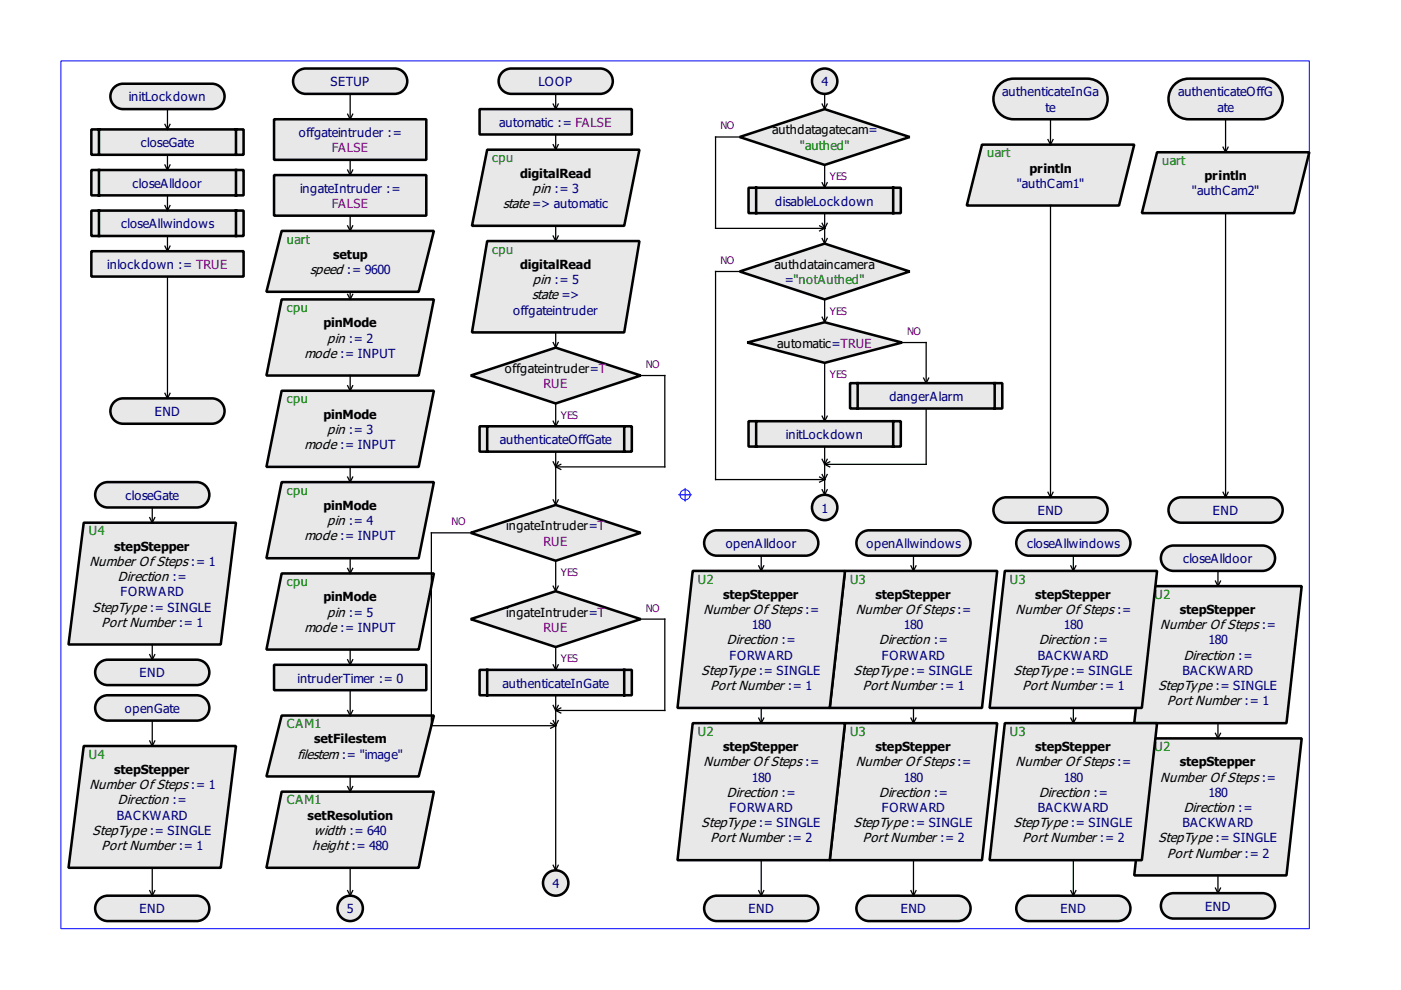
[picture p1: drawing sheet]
<svg xmlns="http://www.w3.org/2000/svg" width="297mm" height="210mm" viewBox="0 0 297 210" stroke-linecap="round" stroke-linejoin="round" font-family="sans-serif">
<path d="M12.9 12.9h264.7v184h-264.7z" fill-rule="evenodd" fill="#fff" stroke="#00f" stroke-width=".21"/>
<g fill="none" stroke="#00f" stroke-width=".21">
<path d="M143.9 104.9h2.7M145.3 103.6v2.7"/>
<circle cx="145.3" cy="104.9" r="1.08"/>
</g>
<g fill="#e8e8e8" stroke="#000" stroke-width=".54">
<path d="M62.7 15.5a2.68 2.68 0 0 1 2.1-1h18.9a2.69 2.69 0 0 1 2.6 2.7 2.69 2.69 0 0 1-2.6 2.7h-18.9a2.69 2.69 0 0 1-2.4-1.5 2.69 2.69 0 0 1 .3-2.9z" fill-rule="evenodd"/>
<path d="M106.3 15.5a2.68 2.68 0 0 1 2.1-1h18.8a2.69 2.69 0 0 1 2.7 2.7 2.69 2.69 0 0 1-2.7 2.7h-18.8a2.69 2.69 0 0 1-2.4-1.5 2.69 2.69 0 0 1 .3-2.9z" fill-rule="evenodd"/>
<path d="M20.8 103.2a2.68 2.68 0 0 1 2.1-1h18.8a2.69 2.69 0 0 1 2.7 2.7 2.69 2.69 0 0 1-2.7 2.7h-18.8a2.69 2.69 0 0 1-2.5-1.5 2.69 2.69 0 0 1 .4-2.9z" fill-rule="evenodd"/>
<path d="M20.8 140.9a2.68 2.68 0 0 1 2.1-1h18.8a2.69 2.69 0 0 1 2.7 2.7 2.69 2.69 0 0 1-2.7 2.7h-18.8a2.69 2.69 0 0 1-2.5-1.6 2.69 2.69 0 0 1 .4-2.8z" fill-rule="evenodd"/>
<path d="M20.8 148.4a2.68 2.68 0 0 1 2.1-1h18.8a2.69 2.69 0 0 1 2.7 2.7 2.69 2.69 0 0 1-2.7 2.7h-18.8a2.69 2.69 0 0 1-2.5-1.5 2.69 2.69 0 0 1 .4-2.9z" fill-rule="evenodd"/>
<path d="M20.8 190.9a2.68 2.68 0 0 1 2.1-1h18.8a2.69 2.69 0 0 1 2.7 2.7 2.69 2.69 0 0 1-2.7 2.7h-18.8a2.69 2.69 0 0 1-2.5-1.5 2.69 2.69 0 0 1 .4-2.9z" fill-rule="evenodd"/>
<path d="M24 18.8a2.68 2.68 0 0 1 2.1-1h18.8a2.69 2.69 0 0 1 2.7 2.6 2.69 2.69 0 0 1-2.7 2.7h-18.8a2.69 2.69 0 0 1-2.4-1.5 2.69 2.69 0 0 1 .3-2.8z" fill-rule="evenodd"/>
<path d="M24 85.5a2.68 2.68 0 0 1 2.1-1h18.8a2.69 2.69 0 0 1 2.7 2.7 2.69 2.69 0 0 1-2.7 2.6h-18.8a2.69 2.69 0 0 1-2.4-1.5 2.69 2.69 0 0 1 .3-2.8z" fill-rule="evenodd"/>
<path d="M19.4 27.4h32.2v5.4h-32.2zM21 27.4v5.4zM50 27.4v5.4z" fill-rule="evenodd"/>
<path d="M246.7 116.7a2.68 2.68 0 0 1 2.1-1h18.8a2.69 2.69 0 0 1 2.7 2.7 2.69 2.69 0 0 1-2.7 2.6h-18.8a2.69 2.69 0 0 1-2.4-1.5 2.69 2.69 0 0 1 .3-2.8z" fill-rule="evenodd"/>
<path d="M246.7 190.4a2.68 2.68 0 0 1 2.1-1h18.8a2.69 2.69 0 0 1 2.7 2.7 2.69 2.69 0 0 1-2.7 2.7h-18.8a2.69 2.69 0 0 1-2.4-1.6 2.69 2.69 0 0 1 .3-2.8z" fill-rule="evenodd"/>
<path d="M216.1 113.4a2.68 2.68 0 0 1 2.1-1h18.8a2.69 2.69 0 0 1 2.7 2.7 2.69 2.69 0 0 1-2.7 2.7h-18.8a2.69 2.69 0 0 1-2.5-1.5 2.69 2.69 0 0 1 .4-2.9z" fill-rule="evenodd"/>
<path d="M216.1 190.9a2.68 2.68 0 0 1 2.1-1h18.8a2.69 2.69 0 0 1 2.7 2.7 2.69 2.69 0 0 1-2.7 2.7h-18.8a2.69 2.69 0 0 1-2.5-1.5 2.69 2.69 0 0 1 .4-2.9z" fill-rule="evenodd"/>
<path d="M149.9 113.4a2.68 2.68 0 0 1 2.1-1h18.8a2.69 2.69 0 0 1 2.7 2.7 2.69 2.69 0 0 1-2.7 2.7h-18.8a2.69 2.69 0 0 1-2.4-1.5 2.69 2.69 0 0 1 .3-2.9z" fill-rule="evenodd"/>
<path d="M149.9 190.9a2.68 2.68 0 0 1 2.1-1h18.8a2.69 2.69 0 0 1 2.7 2.7 2.69 2.69 0 0 1-2.7 2.7h-18.8a2.69 2.69 0 0 1-2.4-1.5 2.69 2.69 0 0 1 .3-2.9z" fill-rule="evenodd"/>
<path d="M182.2 113.4a2.68 2.68 0 0 1 2.1-1h18.8a2.69 2.69 0 0 1 2.7 2.7 2.69 2.69 0 0 1-2.7 2.7h-18.8a2.69 2.69 0 0 1-2.5-1.5 2.69 2.69 0 0 1 .4-2.9z" fill-rule="evenodd"/>
<path d="M182.2 190.9a2.68 2.68 0 0 1 2.1-1h18.8a2.69 2.69 0 0 1 2.7 2.7 2.69 2.69 0 0 1-2.7 2.7h-18.8a2.69 2.69 0 0 1-2.5-1.5 2.69 2.69 0 0 1 .4-2.9z" fill-rule="evenodd"/>
<path d="M179.1 121h32.3l-3.2 29.1h-32.3z" fill-rule="evenodd"/>
<path d="M179.1 153.3h32.3l-3.2 29.1h-32.3z" fill-rule="evenodd"/>
<path d="M146.9 121h32.2l-3.2 29.1h-32.3z" fill-rule="evenodd"/>
<path d="M146.9 153.3h32.2l-3.2 29.1h-32.3z" fill-rule="evenodd"/>
<path d="M243.7 124.3h32.3l-3.2 29h-32.3z" fill-rule="evenodd"/>
<path d="M243.7 156.6h32.3l-3.2 29h-32.3z" fill-rule="evenodd"/>
<path d="M213 121h32.3l-3.2 29.1h-32.3z" fill-rule="evenodd"/>
<path d="M213 153.3h32.3l-3.2 29.1h-32.3z" fill-rule="evenodd"/>
<path d="M19.4 36h32.2v5.4h-32.2zM21 36v5.4zM50 36v5.4z" fill-rule="evenodd"/>
<path d="M19.4 44.7h32.2v5.3h-32.2zM21 44.7v5.3zM50 44.7v5.3z" fill-rule="evenodd"/>
<path d="M19.4 53.3h32.2v5.3h-32.2z" fill-rule="evenodd"/>
<path d="M58.1 25.3h32.3v8.6h-32.3z" fill-rule="evenodd"/>
<path d="M58.1 37.1h32.3v8.6h-32.3z" fill-rule="evenodd"/>
<path d="M248.8 18.2a4.3 4.3 0 0 1 3.2-1.5h15.6a4.3 4.3 0 0 1 4.4 4.3 4.3 4.3 0 0 1-4.4 4.3h-15.6a4.3 4.3 0 0 1-3.9-2.5 4.3 4.3 0 0 1 .7-4.6z" fill-rule="evenodd"/>
<path d="M59.7 49h32.3l-3.2 12.9h-32.3z" fill-rule="evenodd"/>
<path d="M211.6 18.2a4.3 4.3 0 0 1 3.3-1.5h15.6a4.3 4.3 0 0 1 4.3 4.3 4.3 4.3 0 0 1-4.3 4.3h-15.6a4.3 4.3 0 0 1-3.9-2.5 4.3 4.3 0 0 1 .6-4.6z" fill-rule="evenodd"/>
<path d="M211.2 106.5a2.68 2.68 0 0 1 2.1-1.1h18.8a2.69 2.69 0 0 1 2.7 2.7 2.69 2.69 0 0 1-2.7 2.7h-18.8a2.69 2.69 0 0 1-2.4-1.5 2.69 2.69 0 0 1 .3-2.8z" fill-rule="evenodd"/>
<path d="M248.3 106.5a2.68 2.68 0 0 1 2.1-1.1h18.9a2.69 2.69 0 0 1 2.7 2.7 2.69 2.69 0 0 1-2.7 2.7h-18.9a2.69 2.69 0 0 1-2.4-1.5 2.69 2.69 0 0 1 .3-2.8z" fill-rule="evenodd"/>
<path d="M59.7 63.5h32.3l-3.2 16.1h-32.3z" fill-rule="evenodd"/>
<path d="M59.7 82.8h32.3l-3.2 16.2h-32.3z" fill-rule="evenodd"/>
<path d="M59.7 102.2h32.3l-3.2 16.2h-32.3z" fill-rule="evenodd"/>
<path d="M59.7 121.6h32.3l-3.2 16.1h-32.3z" fill-rule="evenodd"/>
<path d="M99.8 79.6l18-5.9 18 5.9-18 5.9z" fill-rule="evenodd"/>
<path d="M103.3 51.1h32.3l-3.3 19.4h-32.2z" fill-rule="evenodd"/>
<path d="M101.7 90.4h32.3v5.4h-32.3zM103.3 90.4v5.4zM132.3 90.4v5.4z" fill-rule="evenodd"/>
<path d="M99.8 131.3l18-5.9 18 5.9-18 5.9z" fill-rule="evenodd"/>
<path d="M101.7 142h32.3v5.4h-32.3zM103.3 142v5.4zM132.3 142v5.4z" fill-rule="evenodd"/>
<path d="M99.8 113l18-5.9 18 5.9-18 5.9z" fill-rule="evenodd"/>
<path d="M156.8 29.1l18-6 18.1 6-18.1 5.9z" fill-rule="evenodd"/>
<path d="M156.8 57.6l18-6 18.1 6-18.1 5.9z" fill-rule="evenodd"/>
<path d="M158.7 89.3h32.3v5.4h-32.3zM160.3 89.3v5.4zM189.4 89.3v5.4z" fill-rule="evenodd"/>
<path d="M158.7 39.8h32.3v5.4h-32.3zM160.3 39.8v5.4zM189.4 39.8v5.4z" fill-rule="evenodd"/>
<path d="M58.1 141h32.3v5.3h-32.3z" fill-rule="evenodd"/>
<path d="M101.7 23.1h32.3v5.4h-32.3z" fill-rule="evenodd"/>
<path d="M103.3 31.7h32.3l-3.3 16.2h-32.2z" fill-rule="evenodd"/>
<path d="M158.4 72.6l16.4-4.3 16.5 4.3-16.5 4.3z" fill-rule="evenodd"/>
<path d="M180.2 81.2h32.3v5.4h-32.3zM181.8 81.2v5.4zM210.9 81.2v5.4z" fill-rule="evenodd"/>
<path d="M17.8 110.8h32.2l-3.2 25.8h-32.3z" fill-rule="evenodd"/>
<path d="M17.8 158.2h32.2l-3.2 25.8h-32.3z" fill-rule="evenodd"/>
<path d="M208.2 30.7h32.3l-3.2 12.9h-32.3z" fill-rule="evenodd"/>
<path d="M245.3 32.3h32.3l-3.2 12.9h-32.3z" fill-rule="evenodd"/>
<path d="M59.7 151.7h32.3l-3.2 12.9h-32.3z" fill-rule="evenodd"/>
<path d="M59.7 167.9h32.3l-3.2 16.1h-32.3z" fill-rule="evenodd"/>
<circle cx="174.8" cy="107.6" r="2.69"/>
<circle cx="117.8" cy="187.2" r="2.69"/>
<circle cx="174.8" cy="17.2" r="2.69"/>
<circle cx="74.2" cy="192.6" r="2.69"/>
</g>
<g fill="none" stroke="#000" stroke-width=".27">
<path d="M74.2 19.9v5.4M117.8 19.9v3.2M174.8 19.9v3.2M35 26.4l.5 1M35 35l.5 1M35.5 23.1v4.3M35.5 32.8v3.2M36 26.4l-.5 1M36 35l-.5 1M73.7 24.2l.5 1.1M73.7 36l.5 1.1M74.2 33.9v3.2"/>
<path d="M74.8 24.2l-.6 1.1M74.8 36l-.6 1.1M117.3 22.1l.5 1M117.3 30.7l.5 1M117.8 28.5v3.2M118.4 22.1l-.6 1M118.4 30.7l-.6 1M156.8 29.1h-5.1v19.3h23.1M174.3 38.7l.5 1.1M174.3 22.1l.5 1M174.8 35v4.8M175.4 38.7l-.6 1.1"/>
<path d="M175.4 22.1l-.6 1M222.2 29.6l.5 1.1M222.7 25.3v5.4M223.3 29.6l-.6 1.1M259.3 31.2l.5 1.1M259.8 25.3v7M260.4 31.2l-.6 1.1M35 43.6l.5 1.1M35 52.2l.5 1.1M35.5 41.4v3.3M35.5 50v3.3M35.5 58.6v25.9"/>
<path d="M36 43.6l-.5 1.1M36 52.2l-.5 1.1M73.7 47.9l.5 1.1M74.2 45.7v3.3M74.8 47.9l-.6 1.1M117.3 50l.5 1.1M117.8 47.9v3.2M118.4 50l-.6 1.1M156.8 57.6h-5.1v44.1h23.1M173.8 47.9l1 .5M174.3 47.3l.5 1.1M174.3 50.6l.5 1"/>
<path d="M174.8 45.2v6.4M174.8 48.4l-1 .6M175.4 47.3l-.6 1.1M175.4 50.6l-.6 1M222.7 43.6v61.8M259.8 45.2v60.2M73.7 62.4l.5 1.1M74.2 61.9v1.6M74.2 79.6v3.2M74.8 62.4l-.6 1.1M117.3 72.6l.5 1.1M117.8 70.5v3.2"/>
<path d="M118.4 72.6l-.6 1.1M135.8 79.6h5.2v19.4h-23.2M174.3 67.2l.5 1.1M174.8 63.5v4.8M174.8 76.9v12.4M175.4 67.2l-.6 1.1M191.3 72.6h5.1v8.6M35 83.4l.5 1.1M36 83.4l-.5 1.1M73.7 81.8l.5 1M74.2 99v3.2M74.8 81.8l-.6 1"/>
<path d="M117.3 89.3l.5 1.1M117.3 97.9l.5 1.1M117.8 85.5v4.9M117.8 95.8v11.3M117.8 99l1.1 .5M118.4 89.3l-.6 1.1M118.4 97.9l-.6 1.1M118.9 98.5l-1.1 .5M174.3 97.4l.5 1.1M174.3 88.2l.5 1.1M174.8 94.7v10.2M174.8 98.5l1.1 .5"/>
<path d="M175.4 97.4l-.6 1.1M175.4 88.2l-.6 1.1M175.9 97.9l-1.1 .6M195.8 80.2l.6 1M196.4 86.6v11.9h-21.6M196.9 80.2l-.5 1M31.7 109.7l.6 1.1M32.3 107.6v3.2M32.8 109.7l-.5 1.1M73.7 101.1l.5 1.1M74.2 118.4v3.2M74.8 101.1l-.6 1.1"/>
<path d="M99.8 113h-8.3v40.9h26.3M117.3 106l.5 1.1M117.8 118.9v6.5M118.4 106l-.6 1.1M160.9 120l.5 1M161.4 117.8v3.2M161.9 120l-.5 1M173.8 101.1l1 .6M174.3 103.8l.5 1.1M174.3 100.6l.5 1.1M174.8 101.7l-1 .5M175.4 103.8l-.6 1.1"/>
<path d="M175.4 100.6l-.6 1.1M193.1 120l.6 1M193.7 117.8v3.2M194.2 120l-.5 1M222.2 104.4l.5 1M223.3 104.4l-.6 1M227 120l.6 1M227.6 117.8v3.2M228.1 120l-.5 1M259.3 104.4l.5 1M260.4 104.4l-.6 1M31.7 138.8l.6 1.1"/>
<path d="M32.3 136.6v3.3M32.8 138.8l-.5 1.1M73.7 120.5l.5 1.1M73.7 139.9l.5 1.1M74.2 137.7v3.3M74.8 120.5l-.6 1.1M74.8 139.9l-.6 1.1M117.3 124.3l.5 1.1M117.8 137.2v4.8M118.4 124.3l-.6 1.1M135.8 131.3h5.2v19.3h-23.2M257.7 123.2l.5 1.1"/>
<path d="M258.2 121v3.3M258.8 123.2l-.6 1.1M31.7 157.1l.6 1.1M32.3 152.8v5.4M32.8 157.1l-.5 1.1M73.7 150.6l.5 1.1M74.2 146.3v5.4M74.8 150.6l-.6 1.1M116.7 153.3l1.1 .6M117.3 141l.5 1M117.3 149.6l.5 1M117.3 152.8l.5 1.1"/>
<path d="M117.8 147.4v37.1M117.8 150.6l1.1 .6M117.8 153.9l-1.1 .5M118.4 141l-.6 1M118.4 149.6l-.6 1M118.4 152.8l-.6 1.1M118.9 150.1l-1.1 .5M160.9 152.3l.5 1M161.4 150.1v3.2M161.9 152.3l-.5 1M193.1 152.3l.6 1M193.7 150.1v3.2"/>
<path d="M194.2 152.3l-.5 1M227 152.3l.6 1M227.6 150.1v3.2M228.1 152.3l-.5 1M257.7 155.5l.5 1.1M258.2 153.3v3.3M258.8 155.5l-.6 1.1M73.7 166.8l.5 1.1M74.2 164.6v3.3M74.8 166.8l-.6 1.1M31.7 188.8l.6 1.1M32.3 184v5.9"/>
<path d="M32.8 188.8l-.5 1.1M73.7 188.8l.5 1.1M74.2 184v5.9M74.8 188.8l-.6 1.1M117.3 183.5l.5 1M118.4 183.5l-.6 1M160.9 188.8l.5 1.1M161.4 182.4v7.5M161.9 188.8l-.5 1.1M193.1 188.8l.6 1.1M193.7 182.4v7.5M194.2 188.8l-.5 1.1"/>
<path d="M227 188.8l.6 1.1M227.6 182.4v7.5M228.1 188.8l-.5 1.1M257.7 188.3l.5 1.1M258.2 185.6v3.8M258.8 188.3l-.6 1.1"/>
</g>
<g font-size="3.4">
<text x="113" y="40.9">pin := 3</text>
<text x="106.7" y="44.1">state =&gt; automatic</text>
<text x="65.8" y="58.1">speed := 9600</text>
<text x="112.8" y="63.5">state =&gt;</text>
<text x="113" y="60.3">pin := 5</text>
<text x="64.6" y="75.9">mode := INPUT</text>
<text x="69.4" y="72.6">pin := 2</text>
<text x="64.6" y="95.2">mode := INPUT</text>
<text x="69.4" y="92">pin := 3</text>
<text x="69.4" y="111.4">pin := 4</text>
<text x="19" y="120">Number Of Steps := 1</text>
<text x="64.6" y="114.6">mode := INPUT</text>
<text x="25" y="123.2">Direction :=</text>
<text x="19.6" y="129.7">StepType := SINGLE</text>
<text x="69.4" y="130.7">pin := 5</text>
<text x="149.2" y="130.2">Number Of Steps :=</text>
<text x="181.4" y="130.2">Number Of Steps :=</text>
<text x="215.3" y="130.2">Number Of Steps :=</text>
<text x="21.5" y="132.9">Port Number := 1</text>
<text x="64.6" y="134">mode := INPUT</text>
<text x="154.1" y="136.6">Direction :=</text>
<text x="186.4" y="136.6">Direction :=</text>
<text x="220.3" y="136.6">Direction :=</text>
<text x="246" y="133.4">Number Of Steps :=</text>
<text x="148.8" y="143.1">StepType := SINGLE</text>
<text x="181" y="143.1">StepType := SINGLE</text>
<text x="214.9" y="143.1">StepType := SINGLE</text>
<text x="251" y="139.9">Direction :=</text>
<text x="150.6" y="146.3">Port Number := 1</text>
<text x="182.9" y="146.3">Port Number := 1</text>
<text x="216.8" y="146.3">Port Number := 1</text>
<text x="245.6" y="146.3">StepType := SINGLE</text>
<text x="247.5" y="149.6">Port Number := 1</text>
<text x="63.1" y="160.9">filestem := &quot;image&quot;</text>
<text x="19" y="167.3">Number Of Steps := 1</text>
<text x="149.2" y="162.5">Number Of Steps :=</text>
<text x="181.4" y="162.5">Number Of Steps :=</text>
<text x="215.3" y="162.5">Number Of Steps :=</text>
<text x="246" y="165.7">Number Of Steps :=</text>
<text x="25" y="170.5">Direction :=</text>
<text x="154.1" y="168.9">Direction :=</text>
<text x="186.4" y="168.9">Direction :=</text>
<text x="220.3" y="168.9">Direction :=</text>
<text x="251" y="172.2">Direction :=</text>
<text x="19.6" y="177">StepType := SINGLE</text>
<text x="66.6" y="177">width := 640</text>
<text x="148.8" y="175.4">StepType := SINGLE</text>
<text x="150.6" y="178.6">Port Number := 2</text>
<text x="181" y="175.4">StepType := SINGLE</text>
<text x="182.9" y="178.6">Port Number := 2</text>
<text x="214.9" y="175.4">StepType := SINGLE</text>
<text x="216.8" y="178.6">Port Number := 2</text>
<text x="245.6" y="178.6">StepType := SINGLE</text>
<text x="21.5" y="180.2">Port Number := 1</text>
<text x="66.2" y="180.2">height := 480</text>
<text x="247.5" y="181.8">Port Number := 2</text>
</g>
<g font-size="3.2" fill="#000080">
<text x="27.3" y="21.5">initLockdown</text>
<text x="70.1" y="18.3">SETUP</text>
<text x="114.2" y="18.3">LOOP</text>
<text x="174.2" y="18.3">4</text>
<text x="212.5" y="20.4">authenticateInGa</text>
<text x="221.7" y="23.7">te</text>
<text x="249.8" y="20.4">authenticateOffG</text>
<text x="258.1" y="23.7">ate</text>
<text x="63.3" y="29.1">offgateintruder :=</text>
<text x="105.8" y="26.9">automatic := FALSE</text>
<text x="29.9" y="31.2">closeGate</text>
<text x="28.1" y="39.8">closeAlldoor</text>
<text x="63.6" y="40.9">ingateIntruder :=</text>
<text x="215.6" y="39.8">&quot;authCam1&quot;</text>
<text x="252.7" y="41.4">&quot;authCam2&quot;</text>
<text x="164.4" y="43.6">disableLockdown</text>
<text x="25.7" y="48.4">closeAllwindows</text>
<text x="22.7" y="57">inlockdown := TRUE</text>
<text x="166.4" y="60.3">=&quot;notAuthed&quot;</text>
<text x="108.8" y="66.7">offgateintruder</text>
<text x="32.8" y="88.2">END</text>
<text x="188.6" y="85">dangerAlarm</text>
<text x="106" y="94.1">authenticateOffGate</text>
<text x="166.6" y="93.1">initLockdown</text>
<text x="26.6" y="106">closeGate</text>
<text x="174.2" y="108.7">1</text>
<text x="220" y="109.2">END</text>
<text x="257.2" y="109.2">END</text>
<text x="153.9" y="116.2">openAlldoor</text>
<text x="183.7" y="116.2">openAllwindows</text>
<text x="217.7" y="116.2">closeAllwindows</text>
<text x="250.8" y="119.4">closeAlldoor</text>
<text x="25.6" y="126.4">FORWARD</text>
<text x="159.4" y="133.4">180</text>
<text x="191.7" y="133.4">180</text>
<text x="225.6" y="133.4">180</text>
<text x="256.2" y="136.6">180</text>
<text x="29.6" y="143.6">END</text>
<text x="154.7" y="139.9">FORWARD</text>
<text x="187" y="139.9">FORWARD</text>
<text x="220" y="139.9">BACKWARD</text>
<text x="250.7" y="143.1">BACKWARD</text>
<text x="63.1" y="144.7">intruderTimer := 0</text>
<text x="106.5" y="145.8">authenticateInGate</text>
<text x="26.5" y="151.2">openGate</text>
<text x="159.4" y="165.7">180</text>
<text x="191.7" y="165.7">180</text>
<text x="225.6" y="165.7">180</text>
<text x="24.7" y="173.8">BACKWARD</text>
<text x="154.7" y="172.2">FORWARD</text>
<text x="187" y="172.2">FORWARD</text>
<text x="220" y="172.2">BACKWARD</text>
<text x="256.2" y="168.9">180</text>
<text x="250.7" y="175.4">BACKWARD</text>
<text x="117.1" y="188.3">4</text>
<text x="29.6" y="193.7">END</text>
<text x="73.6" y="193.7">5</text>
<text x="158.7" y="193.7">END</text>
<text x="191" y="193.7">END</text>
<text x="224.9" y="193.7">END</text>
<text x="255.5" y="193.1">END</text>
</g>
<g font-size="3.2">
<text x="163.7" y="28.5">authdatagatecam=</text>
<text x="110.3" y="37.7">digitalRead</text>
<text x="218.3" y="36.6">println</text>
<text x="255.4" y="38.2">println</text>
<text x="70.6" y="54.9">setup</text>
<text x="110.3" y="57">digitalRead</text>
<text x="164.2" y="57">authdataincamera</text>
<text x="68.6" y="69.4">pinMode</text>
<text x="164.8" y="73.7">automatic=TRUE</text>
<text x="107.1" y="79.1">offgateintruder=T</text>
<text x="68.6" y="88.8">pinMode</text>
<text x="68.6" y="108.1">pinMode</text>
<text x="107.3" y="112.4">ingateIntruder=T</text>
<text x="24.2" y="116.7">stepStepper</text>
<text x="68.6" y="127.5">pinMode</text>
<text x="107.3" y="130.7">ingateIntruder=T</text>
<text x="153.3" y="127">stepStepper</text>
<text x="185.6" y="127">stepStepper</text>
<text x="219.5" y="127">stepStepper</text>
<text x="250.2" y="130.2">stepStepper</text>
<text x="66.6" y="157.6">setFilestem</text>
<text x="153.3" y="159.2">stepStepper</text>
<text x="185.6" y="159.2">stepStepper</text>
<text x="219.5" y="159.2">stepStepper</text>
<text x="24.2" y="164.1">stepStepper</text>
<text x="250.2" y="162.5">stepStepper</text>
<text x="65.2" y="173.8">setResolution</text>
</g>
<g font-size="3.2" fill="#800080">
<text x="70.3" y="32.3">FALSE</text>
<text x="70.3" y="44.1">FALSE</text>
<text x="115.3" y="82.3">RUE</text>
<text x="115.3" y="115.7">RUE</text>
<text x="115.3" y="134">RUE</text>
</g>
<g font-size="3.2" fill="#008000">
<text x="104.4" y="34.4">cpu</text>
<text x="169.6" y="31.7">&quot;authed&quot;</text>
<text x="209.3" y="33.4">uart</text>
<text x="246.4" y="35">uart</text>
<text x="60.8" y="51.6">uart</text>
<text x="104.4" y="53.8">cpu</text>
<text x="60.8" y="66.2">cpu</text>
<text x="60.8" y="85.5">cpu</text>
<text x="60.8" y="104.9">cpu</text>
<text x="18.8" y="113.5">U4</text>
<text x="60.8" y="124.3">cpu</text>
<text x="147.9" y="123.7">U2</text>
<text x="180.2" y="123.7">U3</text>
<text x="214.1" y="123.7">U3</text>
<text x="244.8" y="127">U2</text>
<text x="60.8" y="154.4">CAM1</text>
<text x="18.8" y="160.9">U4</text>
<text x="147.9" y="156">U2</text>
<text x="180.2" y="156">U3</text>
<text x="214.1" y="156">U3</text>
<text x="244.8" y="159.2">U2</text>
<text x="60.8" y="170.5">CAM1</text>
</g>
<g font-size="2.7" fill="#800080">
<text x="152.8" y="27.4">NO</text>
<text x="175.9" y="38.2">YES</text>
<text x="152.8" y="56">NO</text>
<text x="175.9" y="66.7">YES</text>
<text x="192.3" y="71">NO</text>
<text x="136.9" y="78">NO</text>
<text x="175.9" y="80.2">YES</text>
<text x="118.9" y="88.8">YES</text>
<text x="95.8" y="111.4">NO</text>
<text x="118.9" y="122.1">YES</text>
<text x="136.9" y="129.7">NO</text>
<text x="118.9" y="140.4">YES</text>
</g>
</svg>
